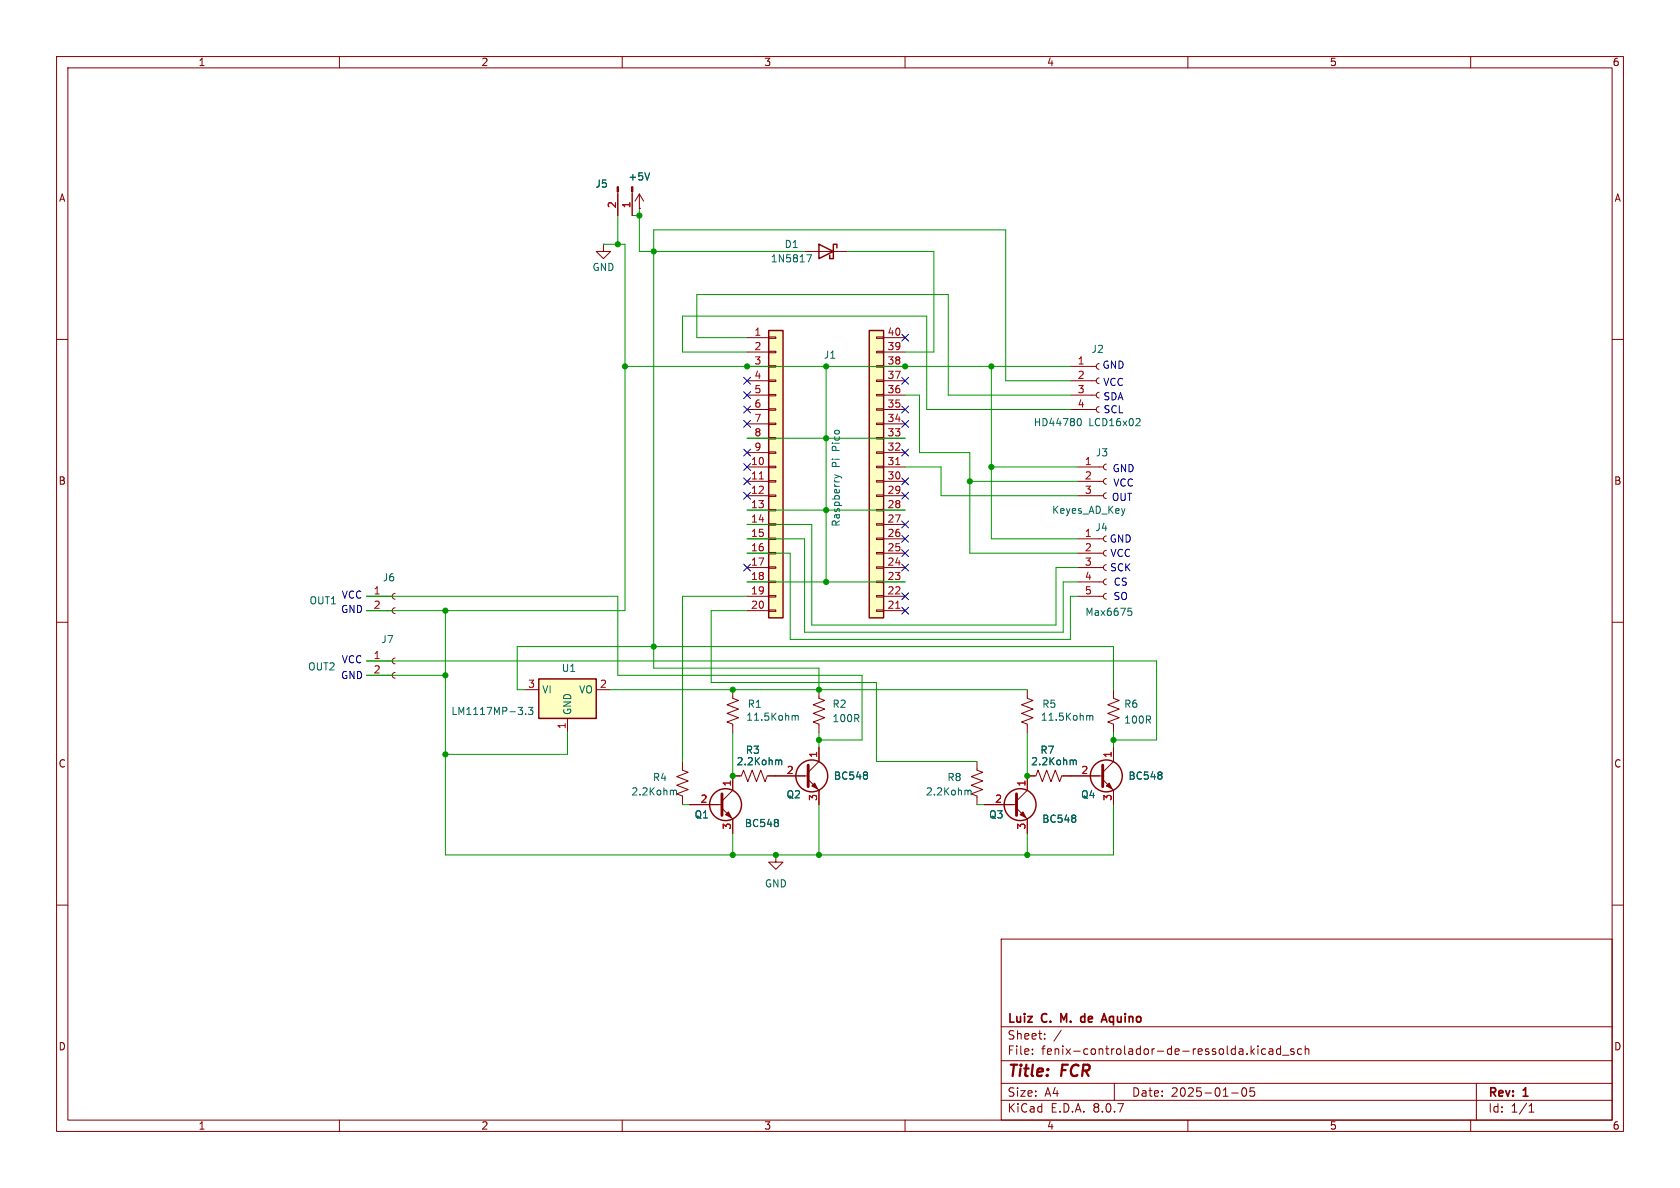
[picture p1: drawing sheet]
<svg xmlns="http://www.w3.org/2000/svg" width="297mm" height="210mm" viewBox="0 0 297 210" stroke-linecap="round" stroke-linejoin="round" font-family="sans-serif">
<g fill="none" stroke="#840000" stroke-width=".18">
<path d="M10 10h277v190h-277zM12 12h273v186h-273zM60 10v2M110 10v2M160 10v2M210 10v2M260 10v2M113 36.8h.1M113 34.3l-.7 1.3M113 34.3v2.5M113 34.3l.8 1.3M10 60h2"/>
<path d="M285 60h2M10 110h2M285 110h2M181.6 137.2v2.5l-1.9 1.9M174 142.2h5.7M179.7 142.9l1.9 1.9v2.5M10 160h2M177 166h108v32h-108zM285 160h2M60 198v2M110 198v2M160 198v2"/>
<path d="M177 194.5h108M177 191.5h108M177 187.5h108M177 181.5h108M182.5 186.3v.1M182.5 185.5v.1M184.7 183.6v.1M184.7 182.8v.1M187.6 182.1l-1.3 2M197 191.5v3M210 198v2M217.7 193.2h1.2"/>
<path d="M219.7 192.4l.2-.1a.81 .81 0 0 1 .6 .6 .81 .81 0 0 1-.3 .8l-.2 .1a.81 .81 0 0 1-.3-1.4zM221.3 185.8l.4 .6M221.7 185.4l-.5 .6M221.7 192.3h-.7v.7l.2-.1h.5l.1 .3-.1 .5-.2 .1-.5-.1M222.4 184.9v.1M222.4 185.4v1M223.7 185.5l-.4-.1-.3 .3v.4l.2 .2h.5M224.4 185.5h.6v.9M225 185.8h-.5a.29 .29 0 0 0-.2 .3 .29 .29 0 0 0 .2 .3l.5-.1M226.4 185.5l-.4-.1-.3 .3v.4l.1 .2h.6M226.4 184.9v1.5M226.7 186.5h1.2"/>
<path d="M228.7 185.5l-.3-.1-.2 .2v.2l.5 .2v.3h-.5M230.1 185.5l-.4-.1-.3 .3v.4l.1 .2h.6M230.7 185.5l.3-.1 .3 .1 .1 .9M230.7 184.9v1.5M260 198v2M261 191.5v6.5M270.3 196.6h.9M270.3 195.5l.4-.4v1.5"/>
</g>
<path d="M191.8 179.8l-.5-.1-.2 .3M195.2 179.2l.5 1.5M188.1 180.3l-.5-1.1v1.5M191.1 180.4l.2 .3 .5-.1M194.8 180.3h.8" fill="none" stroke="#840000" stroke-width=".3"/>
<path d="M114.8 30.6l-.4 1.2M190.1 144.2l.1 .1-.1 .3M190.1 144.7l.1 .2-.1 .4" fill="none" stroke="#006464" stroke-width=".18"/>
<path d="M179.7 140.3v3.8" fill="none" stroke="#840000" stroke-width=".51"/>
<path d="M180.3 144l.5-.5 .6 1z" fill="#840000" stroke="#840000" stroke-width=".18"/>
<circle cx="180.3" cy="142.2" r="2.82" fill="none" stroke="#840000" stroke-width=".25"/>
<path d="M95.2 120h10.2v7h-10.2z" fill="#ffffc2"/>
<g fill="none" stroke="#840000" stroke-width=".25">
<path d="M95.2 120h10.2v7h-10.2z"/>
<circle cx="128.3" cy="142.2" r="2.82"/>
</g>
<g fill="none" stroke="#840000" stroke-width=".18">
<path d="M189.2 72.4h4.6M189.2 69.9h4.6M189.2 67.3h4.6M189.2 64.8h4.6M194.3 71.9l-.3 .1-.2 .4 .2 .3 .3 .2M194.3 69.3l-.3 .2-.2 .4 .2 .3 .3 .2M194.3 66.8l-.3 .2-.2 .3 .2 .4 .3 .1M194.3 64.3l-.3 .1-.2 .4 .2 .3 .3 .2M190.5 87.6h4.6M190.5 85.1h4.6M190.5 82.6h4.6M190.5 97.8h4.6"/>
<path d="M190.5 95.3h4.6M195.6 87.1l-.4 .2-.1 .3 .1 .4 .4 .1M195.6 84.6l-.4 .1-.1 .4 .1 .3 .4 .2M195.6 82l-.4 .2-.1 .4 .1 .3 .4 .2M195.6 99.8l-.4 .2-.1 .3 .1 .4 .4 .1M195.6 97.3l-.4 .1-.1 .4 .1 .3 .4 .2M195.6 94.7l-.4 .2-.1 .4 .1 .3 .4 .2M190.5 105.4h4.6M190.5 102.9h4.6M190.5 100.3h4.6M195.6 104.9l-.4 .2-.1 .3 .1 .4 .4 .1M195.6 102.4l-.4 .1-.1 .4 .1 .3 .4 .2"/>
<path d="M92.7 121.9h2.5M100.3 127v2.5M105.4 121.9h2.5M120.6 134.6v1.5l1.1 .4-2.1 .8 2.1 .7-2.1 .8 2.1 .8-2.1 .7 1 .4v1.5M129.5 137.2v2.5l-1.9 1.9M121.9 142.2h5.7M127.6 142.9l1.9 1.9v2.5"/>
</g>
<path d="M190.6 74h.1a.68 .68 0 0 1 .5 .6 .68 .68 0 0 1-.5 .7l-.1-.1M201.3 74l.3 .2-.1 .3-.7 .8h.8M199.4 107.5h.6M199.6 108h.3l.2 .2-.1 .5-.4 .1M91.6 125h.8l-.4 .5M92.3 125.6v.6M92.9 126.2v.1M93.4 125h.8l-.4 .5 .3 .1v.6l-.1 .1-.6-.1M119.1 139.9l.1-.2h.3l.1 .8M137.5 144.9l.1 .2-.1 .2M137.5 145.5l.1 .1-.1 .5" fill="none" stroke="#006464" stroke-width=".18"/>
<path d="M127.6 140.3v3.8" fill="none" stroke="#840000" stroke-width=".51"/>
<path d="M128.3 144l.5-.5 .5 1z" fill="#840000" stroke="#840000" stroke-width=".18"/>
<path d="M153.7 58.4h2.5v50.8h-2.5z" fill="#ffffc2"/>
<g fill="none" stroke="#840000" stroke-width=".18">
<path d="M154.9 59.6h1.3v.2h-1.3zM156.2 59.7h3.8M154.9 79.9h1.3v.2h-1.3zM154.9 77.3h1.3v.3h-1.3zM154.9 74.8h1.3v.3h-1.3zM154.9 72.3h1.3v.2h-1.3zM154.9 69.7h1.3v.3h-1.3zM154.9 67.2h1.3v.2h-1.3zM154.9 64.6h1.3v.3h-1.3zM154.9 62.1h1.3v.3h-1.3zM156.2 77.5h3.8M156.2 74.9h3.8"/>
<path d="M156.2 72.4h3.8M156.2 69.9h3.8M156.2 67.3h3.8M156.2 64.8h3.8M156.2 62.2h3.8M154.9 97.7h1.3v.2h-1.3zM154.9 95.1h1.3v.3h-1.3zM154.9 92.6h1.3v.2h-1.3zM154.9 90h1.3v.3h-1.3zM154.9 87.5h1.3v.3h-1.3zM154.9 85h1.3v.2h-1.3zM154.9 82.4h1.3v.3h-1.3z"/>
<path d="M156.2 97.8h3.8M156.2 95.3h3.8M156.2 92.7h3.8M156.2 90.2h3.8M156.2 87.6h3.8M156.2 85.1h3.8M156.2 82.6h3.8M156.2 80h3.8M154.9 107.8h1.3v.3h-1.3zM154.9 105.3h1.3v.2h-1.3zM154.9 102.7h1.3v.3h-1.3zM154.9 100.2h1.3v.3h-1.3z"/>
<path d="M156.2 108h3.8M156.2 105.4h3.8M156.2 102.9h3.8M156.2 100.3h3.8"/>
</g>
<path d="M153.7 58.4h2.5v50.8h-2.5z" fill="none" stroke="#840000" stroke-width=".25"/>
<path d="M158.4 82.1h.7M158.4 107.5h.7" fill="none" stroke="#a90000" stroke-width=".18"/>
<path d="M135.9 58.4h2.5v50.8h-2.5z" fill="#ffffc2"/>
<g fill="none" stroke="#840000" stroke-width=".18">
<path d="M109.2 33.9v4.2M111.8 33.9v4.2M113 36.8h.1M106.7 43.2v1.3h1.2l-1.2 1.2-1.3-1.2h1.3M106.7 43.2h.1M132.1 59.7h3.8M135.9 59.6h1.3v.2h-1.3zM142.2 44.5h7.7M132.1 62.2h3.8M132.1 64.8h3.8M132.1 67.3h3.8M132.1 69.9h3.8"/>
<path d="M132.1 72.4h3.8M132.1 74.9h3.8M132.1 77.5h3.8M135.9 79.9h1.3v.2h-1.3zM135.9 77.3h1.3v.3h-1.3zM135.9 74.8h1.3v.3h-1.3zM135.9 72.3h1.3v.2h-1.3zM135.9 69.7h1.3v.3h-1.3zM135.9 67.2h1.3v.2h-1.3zM135.9 64.6h1.3v.3h-1.3zM135.9 62.1h1.3v.3h-1.3zM132.1 82.6h3.8"/>
<path d="M132.1 85.1h3.8M132.1 87.6h3.8M132.1 90.2h3.8M132.1 92.7h3.8M132.1 95.3h3.8M132.1 97.8h3.8M132.1 80h3.8M135.9 97.7h1.3v.2h-1.3zM135.9 95.1h1.3v.3h-1.3zM135.9 92.6h1.3v.2h-1.3zM135.9 90h1.3v.3h-1.3zM135.9 87.5h1.3v.3h-1.3z"/>
<path d="M135.9 85h1.3v.2h-1.3zM135.9 82.4h1.3v.3h-1.3zM64.8 105.4h4.5M64.8 108h4.5M64.8 119.4h4.5M64.8 116.8h4.5M69.8 118.9l-.3 .1-.2 .4 .2 .3 .3 .2M69.8 116.3l-.3 .2-.2 .3 .2 .4 .3 .1M69.8 107.4l-.3 .2-.2 .4 .2 .3 .3 .2M69.8 104.9l-.3 .2-.2 .3 .2 .4 .3 .1M132.1 100.3h3.8M132.1 102.9h3.8"/>
<path d="M132.1 105.4h3.8M132.1 108h3.8M135.9 107.8h1.3v.3h-1.3zM135.9 105.3h1.3v.2h-1.3zM135.9 102.7h1.3v.3h-1.3zM135.9 100.2h1.3v.3h-1.3zM129.5 121.9v1.5l1.1 .4-2.1 .8 2.1 .7-2.1 .8 2.1 .8-2.1 .7 1 .4v1.5M142.9 137.2h-7.3l-.3 1-.8-2.1-.8 2.1-.7-2.1-.8 2.1-.8-2.1-.3 1.1h-1.6v2.5M142.9 137.8l1.9 1.9v2.5M144.8 121.9v1.5l1 .4-2 .8 2 .7-2 .8 2 .8-2 .7 1 .4v1.5M144.8 132.1v2.5l-1.9 1.9M172.7 134.6v1.5l1 .4-2 .8 2 .7-2 .8 2 .8-2 .7 1 .4v1.5"/>
<path d="M181.6 121.9v1.5l1 .4-2 .8 2 .7-2 .8 2 .8-2 .7 1 .4v1.5M194.9 137.2h-7.2l-.4 1-.7-2.1-.8 2.1-.8-2.1-.7 2.1-.8-2.1-.4 1.1h-1.5v2.5M194.9 137.8l1.9 1.9v2.5M196.8 121.9v1.5l1.1 .4-2.1 .8 2.1 .7-2.1 .8 2.1 .8-2.1 .7 1 .4v1.5M196.8 132.1v2.5l-1.9 1.9M121.9 142.2h5.1M129.5 144.8v2.5M137.2 151.1v1.3h1.2l-1.2 1.3-1.3-1.3h1.3M137.2 151.1h.1M174 142.2h5.1M181.6 144.8v2.5"/>
</g>
<g fill="none" stroke="#840000" stroke-width=".25">
<path d="M135.9 58.4h2.5v50.8h-2.5zM144.8 43.2l2.5 1.3-2.5 1.2zM148 43.8v-.6h-.7v2.5h-.6v-.6"/>
<circle cx="143.5" cy="137.2" r="2.82"/>
<circle cx="195.6" cy="137.2" r="2.82"/>
</g>
<path d="M134.2 84.7h.8" fill="none" stroke="#a90000" stroke-width=".18"/>
<g fill="none" stroke="#006464" stroke-width=".18">
<path d="M114.8 30.6l-.4 1.2M142.6 45h.9l-.6 1.3M147.5 83.9l.9 .3M148.4 84.2l-.9 .3M148.4 84.2l.4 .3M137.7 134.5l.1-.1h.3l.1 .8M140.2 126.5l.4 .2M140.6 126.7l.2-.2h.3v.8M140.6 126.7v.6M153.2 136.5l.2 .2-.2 .3M153.2 137.1l.2 .2-.2 .4M171.1 139.9l.2-.2h.3l.1 .8"/>
<path d="M189.7 134.5l.2-.1h.3l.1 .8M192.3 126.5l.4 .2M192.7 126.7l.1-.2h.3l.1 .8M192.7 126.7v.6M205.3 136.5l.1 .2-.1 .3M205.3 137.1l.1 .2-.1 .4M137.5 144.9l.1 .2-.1 .2M137.5 145.5l.1 .1-.1 .5M190.1 144.2l.1 .1-.1 .3M190.1 144.7l.1 .2-.1 .4"/>
</g>
<g fill="#840000" stroke="#840000" stroke-width=".18">
<path d="M109.1 33h.2v.9h-.2z"/>
<path d="M111.6 33h.3v.9h-.3z"/>
<path d="M143.5 138.9l.5-.5 .5 1z"/>
<path d="M195.6 138.9l.5-.5 .5 1z"/>
</g>
<path d="M142.9 135.3v3.8M194.9 135.3v3.8" fill="none" stroke="#840000" stroke-width=".51"/>
<g fill="none" stroke="#009600" stroke-width=".18">
<path d="M109.2 38.1v5.1M111.8 38.1h1.2M113 36.8v7.7h29.2M106.7 43.2h3.8v64.8h-45.7M132.1 59.7h-8.9v-7.6h44.4v17.8h21.6M149.9 44.5h15.2v17.7h-5.1M110.5 64.8h78.7M132.1 77.5h27.9M132.1 62.2h-11.5v-6.3h43.2v16.5h25.4M146 64.8v38.1M160 69.9h2.6v10.1h8.8v17.8h19.1M175.3 64.8v30.5h15.2"/>
<path d="M189.2 67.3h-11.4v-26.7h-62.2v77.5h29.2v3.8M132.1 97.8h7.6v15.2h49.5v-7.6h1.3M132.1 92.7h11.4v17.8h43.2v-10.2h3.8M132.1 90.2h27.9M132.1 95.3h10.1v16.5h45.8v-8.9h2.5M160 82.6h6.4v5h24.1M171.4 85.1h19.1M175.3 82.6h15.2M64.8 105.4h44.4v14h43.2v11.4h-7.6M64.8 116.8h139.7v14h-7.7M64.8 119.4h13.9M78.7 108v43.1h118.1v-8.9"/>
<path d="M132.1 108h-6.4v12.7h29.2v13.9h17.8M132.1 105.4h-11.5v29.2M132.1 102.9h27.9M92.7 121.9h-1.3v-7.6h105.4v7.6M100.3 129.5v3.9h-21.6M107.9 121.9h73.7M129.5 129.5v7.7M144.8 129.5v2.6M181.6 129.5v7.7M196.8 129.5v2.6M120.6 142.2h1.3M129.5 147.3v3.8"/>
<path d="M144.8 142.2v8.9M172.7 142.2h1.3M181.6 147.3v3.8"/>
</g>
<g fill="none" stroke="#000084" stroke-width=".18">
<path d="M159.4 59.1l1.2 1.2M160.6 59.1l-1.2 1.2M131.5 69.2l1.2 1.3M131.5 66.7l1.2 1.2M131.5 71.8l1.2 1.2M131.5 74.3l1.2 1.2M131.5 79.4l1.2 1.2M132.7 69.2l-1.2 1.3M132.7 66.7l-1.2 1.2M132.7 71.8l-1.2 1.2M132.7 74.3l-1.2 1.2M132.7 79.4l-1.2 1.2"/>
<path d="M159.4 79.4l1.2 1.2M159.4 66.7l1.2 1.2M159.4 71.8l1.2 1.2M159.4 74.3l1.2 1.2M160.6 79.4l-1.2 1.2M160.6 66.7l-1.2 1.2M160.6 71.8l-1.2 1.2M160.6 74.3l-1.2 1.2M131.5 81.9l1.2 1.3M131.5 99.7l1.2 1.2M131.5 84.5l1.2 1.2M131.5 87l1.2 1.2"/>
<path d="M132.7 87l-1.2 1.2M132.7 81.9l-1.2 1.3M132.7 99.7l-1.2 1.2M132.7 84.5l-1.2 1.2M159.4 97.2l1.2 1.2M159.4 94.6l1.2 1.3M159.4 99.7l1.2 1.2M159.4 87l1.2 1.2M159.4 92.1l1.2 1.2M159.4 84.5l1.2 1.2M160.6 97.2l-1.2 1.2M160.6 94.6l-1.2 1.3"/>
<path d="M160.6 99.7l-1.2 1.2M160.6 87l-1.2 1.2M160.6 92.1l-1.2 1.2M160.6 84.5l-1.2 1.2M159.4 104.8l1.2 1.2M159.4 107.3l1.2 1.3M160.6 104.8l-1.2 1.2M160.6 107.3l-1.2 1.3"/>
</g>
<g fill="#009600" stroke="#009600" stroke-width=".18">
<circle cx="144.8" cy="121.9" r=".46"/>
<circle cx="78.7" cy="133.4" r=".46"/>
<circle cx="78.7" cy="119.4" r=".46"/>
<circle cx="115.6" cy="114.3" r=".46"/>
<circle cx="78.7" cy="108" r=".46"/>
<circle cx="129.5" cy="151.1" r=".46"/>
<circle cx="129.5" cy="137.2" r=".46"/>
<circle cx="144.8" cy="130.8" r=".46"/>
<circle cx="129.5" cy="121.9" r=".46"/>
<circle cx="144.8" cy="151.1" r=".46"/>
<circle cx="137.2" cy="151.1" r=".46"/>
<circle cx="146" cy="77.5" r=".46"/>
<circle cx="160" cy="64.8" r=".46"/>
<circle cx="146" cy="64.8" r=".46"/>
<circle cx="146" cy="90.2" r=".46"/>
<circle cx="146" cy="102.9" r=".46"/>
<circle cx="110.5" cy="64.8" r=".46"/>
<circle cx="115.6" cy="44.5" r=".46"/>
<circle cx="132.1" cy="64.8" r=".46"/>
<circle cx="109.2" cy="43.2" r=".46"/>
<circle cx="113" cy="38.1" r=".46"/>
<circle cx="175.3" cy="82.6" r=".46"/>
<circle cx="171.4" cy="85.1" r=".46"/>
<circle cx="175.3" cy="64.8" r=".46"/>
<circle cx="181.6" cy="151.1" r=".46"/>
<circle cx="196.8" cy="130.8" r=".46"/>
<circle cx="181.6" cy="137.2" r=".46"/>
</g>
<g font-size="2.8" fill="#840000">
<text x="178" y="190.9">Title:</text>
<text x="187.7" y="190.9">FCR</text>
</g>
<g font-size="2.1" fill="#840000">
<text x="178" y="184">Sheet:</text>
<text x="178" y="181.2">Luiz</text>
<text x="184.2" y="181.2">C.</text>
<text x="188.2" y="181.2">M.</text>
<text x="192.4" y="181.2">de</text>
<text x="196.8" y="181.2">Aquino</text>
<text x="178" y="186.7">File:</text>
<text x="184.1" y="186.7">fenix-controlador-de-ressolda.kicad_sch</text>
<text x="178" y="196.9">KiCad</text>
<text x="178" y="194.1">Size:</text>
<text x="184.7" y="194.1">A4</text>
<text x="185.7" y="196.9">E.D.A.</text>
<text x="193.3" y="196.9">8.0.7</text>
<text x="200" y="194.1">Date:</text>
<text x="207" y="194.1">2025-01-05</text>
<text x="263" y="194.3">Rev:</text>
<text x="263" y="196.9">Id:</text>
<text x="267.1" y="196.9">1/1</text>
<text x="269.4" y="194.3">1</text>
</g>
<g font-size="1.8" fill="#840000">
<text x="35" y="11.9">1</text>
<text x="85" y="11.9">2</text>
<text x="135" y="11.9">3</text>
<text x="185" y="11.9">4</text>
<text x="235" y="11.9">5</text>
<text x="285" y="11.9">6</text>
<text x="10.3" y="35.9">A</text>
<text x="285.3" y="35.9">A</text>
<text x="10.3" y="85.9">B</text>
<text x="285.3" y="85.9">B</text>
<text x="10.3" y="135.9">C</text>
<text x="285.3" y="135.9">C</text>
<text x="10.3" y="185.9">D</text>
<text x="285.3" y="185.9">D</text>
<text x="35" y="199.9">1</text>
<text x="85" y="199.9">2</text>
<text x="135" y="199.9">3</text>
<text x="185" y="199.9">4</text>
<text x="235" y="199.9">5</text>
<text x="285" y="199.9">6</text>
</g>
<g font-size="1.8" fill="#006464">
<text x="105.2" y="33.4">J5</text>
<text x="111" y="32.1">+5V</text>
<text x="136.2" y="46.6">1N5817</text>
<text x="138.6" y="44">D1</text>
<text x="104.6" y="48.1">GND</text>
<text x="145.6" y="63.6">J1</text>
<text x="192.9" y="62.6">J2</text>
<text x="182.7" y="75.5">HD44780</text>
<text x="192.5" y="75.5">LCD16x02</text>
<text x="148.7" y="82.7" transform="rotate(-90 148.7 82.7)">Pi</text>
<text x="148.7" y="79.6" transform="rotate(-90 148.7 79.6)">Pico</text>
<text x="193.6" y="80.9">J3</text>
<text x="148.7" y="93.2" transform="rotate(-90 148.7 93.2)">Raspberry</text>
<text x="185.9" y="91">Keyes_AD_Key</text>
<text x="193.6" y="94.1">J4</text>
<text x="54.6" y="107">OUT1</text>
<text x="67.6" y="103">J6</text>
<text x="67.3" y="113.9">J7</text>
<text x="191.8" y="109.1">Max6675</text>
<text x="54.4" y="118.7">OUT2</text>
<text x="99.2" y="119">U1</text>
<text x="95.8" y="122.8">VI</text>
<text x="102.3" y="122.8">VO</text>
<text x="132.1" y="125.3">R1</text>
<text x="147.1" y="125.3">R2</text>
<text x="184.2" y="125.3">R5</text>
<text x="198.6" y="125.3">R6</text>
<text x="79.7" y="126.6">LM1117MP-3.3</text>
<text x="101.2" y="126.5" transform="rotate(-90 101.2 126.5)">GND</text>
<text x="131.8" y="127.6">11.5Kohm</text>
<text x="147.1" y="127.9">100R</text>
<text x="183.9" y="127.6">11.5Kohm</text>
<text x="198.6" y="128.1">100R</text>
<text x="130.1" y="135.5">2.2Kohm</text>
<text x="131.8" y="133.5">R3</text>
<text x="182.2" y="135.5">2.2Kohm</text>
<text x="183.8" y="133.5">R7</text>
<text x="111.5" y="140.8">2.2Kohm</text>
<text x="115.3" y="138.3">R4</text>
<text x="138.9" y="141.3">Q2</text>
<text x="147.3" y="138">BC548</text>
<text x="163.6" y="140.8">2.2Kohm</text>
<text x="167.4" y="138.3">R8</text>
<text x="191" y="141.3">Q4</text>
<text x="199.4" y="138">BC548</text>
<text x="122.7" y="144.9">Q1</text>
<text x="131.6" y="146.4">BC548</text>
<text x="174.8" y="144.9">Q3</text>
<text x="184.2" y="145.6">BC548</text>
<text x="135.1" y="157.1">GND</text>
</g>
<g font-size="1.8" fill="#a90000">
<text x="109" y="36.9" transform="rotate(-90 109 36.9)">2</text>
<text x="111.5" y="36.9" transform="rotate(-90 111.5 36.9)">1</text>
<text x="133.3" y="59.4">1</text>
<text x="156.8" y="59.4">40</text>
<text x="133.3" y="62">2</text>
<text x="133.3" y="64.5">3</text>
<text x="156.8" y="64.5">38</text>
<text x="156.8" y="62">39</text>
<text x="190.4" y="64.5">1</text>
<text x="133.3" y="67.1">4</text>
<text x="133.3" y="69.6">5</text>
<text x="156.8" y="69.6">36</text>
<text x="156.8" y="67.1">37</text>
<text x="190.4" y="67.1">2</text>
<text x="190.4" y="69.6">3</text>
<text x="133.3" y="72.1">6</text>
<text x="133.3" y="74.7">7</text>
<text x="133.3" y="77.2">8</text>
<text x="156.8" y="77.2">33</text>
<text x="156.8" y="74.7">34</text>
<text x="156.8" y="72.1">35</text>
<text x="190.4" y="72.1">4</text>
<text x="132.7" y="82.3">10</text>
<text x="133.3" y="79.8">9</text>
<text x="156.8" y="82.3">31</text>
<text x="156.8" y="79.8">32</text>
<text x="191.7" y="82.3">1</text>
<text x="132.7" y="84.8">11</text>
<text x="132.7" y="87.4">12</text>
<text x="132.7" y="89.9">13</text>
<text x="156.8" y="89.9">28</text>
<text x="156.8" y="87.4">29</text>
<text x="156.8" y="84.8">30</text>
<text x="191.7" y="84.8">2</text>
<text x="191.7" y="87.4">3</text>
<text x="132.7" y="92.5">14</text>
<text x="132.7" y="95">15</text>
<text x="156.8" y="95">26</text>
<text x="156.8" y="92.5">27</text>
<text x="191.7" y="95">1</text>
<text x="132.7" y="97.5">16</text>
<text x="132.7" y="100.1">17</text>
<text x="156.8" y="100.1">24</text>
<text x="156.8" y="97.5">25</text>
<text x="191.7" y="97.5">2</text>
<text x="191.7" y="100.1">3</text>
<text x="66" y="105.2">1</text>
<text x="66" y="107.7">2</text>
<text x="132.7" y="102.6">18</text>
<text x="132.7" y="105.2">19</text>
<text x="132.7" y="107.7">20</text>
<text x="156.8" y="107.7">21</text>
<text x="156.8" y="105.2">22</text>
<text x="156.8" y="102.6">23</text>
<text x="191.7" y="102.6">4</text>
<text x="191.7" y="105.2">5</text>
<text x="66" y="116.6">1</text>
<text x="66" y="119.1">2</text>
<text x="93.3" y="121.7">3</text>
<text x="106" y="121.7">2</text>
<text x="100.1" y="129" transform="rotate(-90 100.1 129)">1</text>
<text x="139" y="136.9">2</text>
<text x="144.5" y="134.1" transform="rotate(-90 144.5 134.1)">1</text>
<text x="191.1" y="136.9">2</text>
<text x="196.6" y="134.1" transform="rotate(-90 196.6 134.1)">1</text>
<text x="123.8" y="142">2</text>
<text x="129.3" y="139.1" transform="rotate(-90 129.3 139.1)">1</text>
<text x="144.5" y="141.7" transform="rotate(-90 144.5 141.7)">3</text>
<text x="175.8" y="142">2</text>
<text x="181.4" y="139.1" transform="rotate(-90 181.4 139.1)">1</text>
<text x="196.6" y="141.7" transform="rotate(-90 196.6 141.7)">3</text>
<text x="129.3" y="146.8" transform="rotate(-90 129.3 146.8)">3</text>
<text x="181.4" y="146.8" transform="rotate(-90 181.4 146.8)">3</text>
</g>
<g font-size="1.8" fill="#0000c2">
<text x="194.8" y="65.4">GND</text>
<text x="194.9" y="68.4">VCC</text>
<text x="195" y="71">SDA</text>
<text x="195" y="73.3">SCL</text>
<text x="196.6" y="83.7">GND</text>
<text x="196.5" y="88.8">OUT</text>
<text x="196.7" y="86.2">VCC</text>
<text x="196.1" y="96.1">GND</text>
<text x="196.1" y="101.2">SCK</text>
<text x="196.2" y="98.7">VCC</text>
<text x="60.3" y="106">VCC</text>
<text x="196.7" y="106.3">SO</text>
<text x="196.8" y="103.7">CS</text>
<text x="60.2" y="108.6">GND</text>
<text x="60.3" y="117.5">VCC</text>
<text x="60.2" y="120.2">GND</text>
</g>
</svg>
